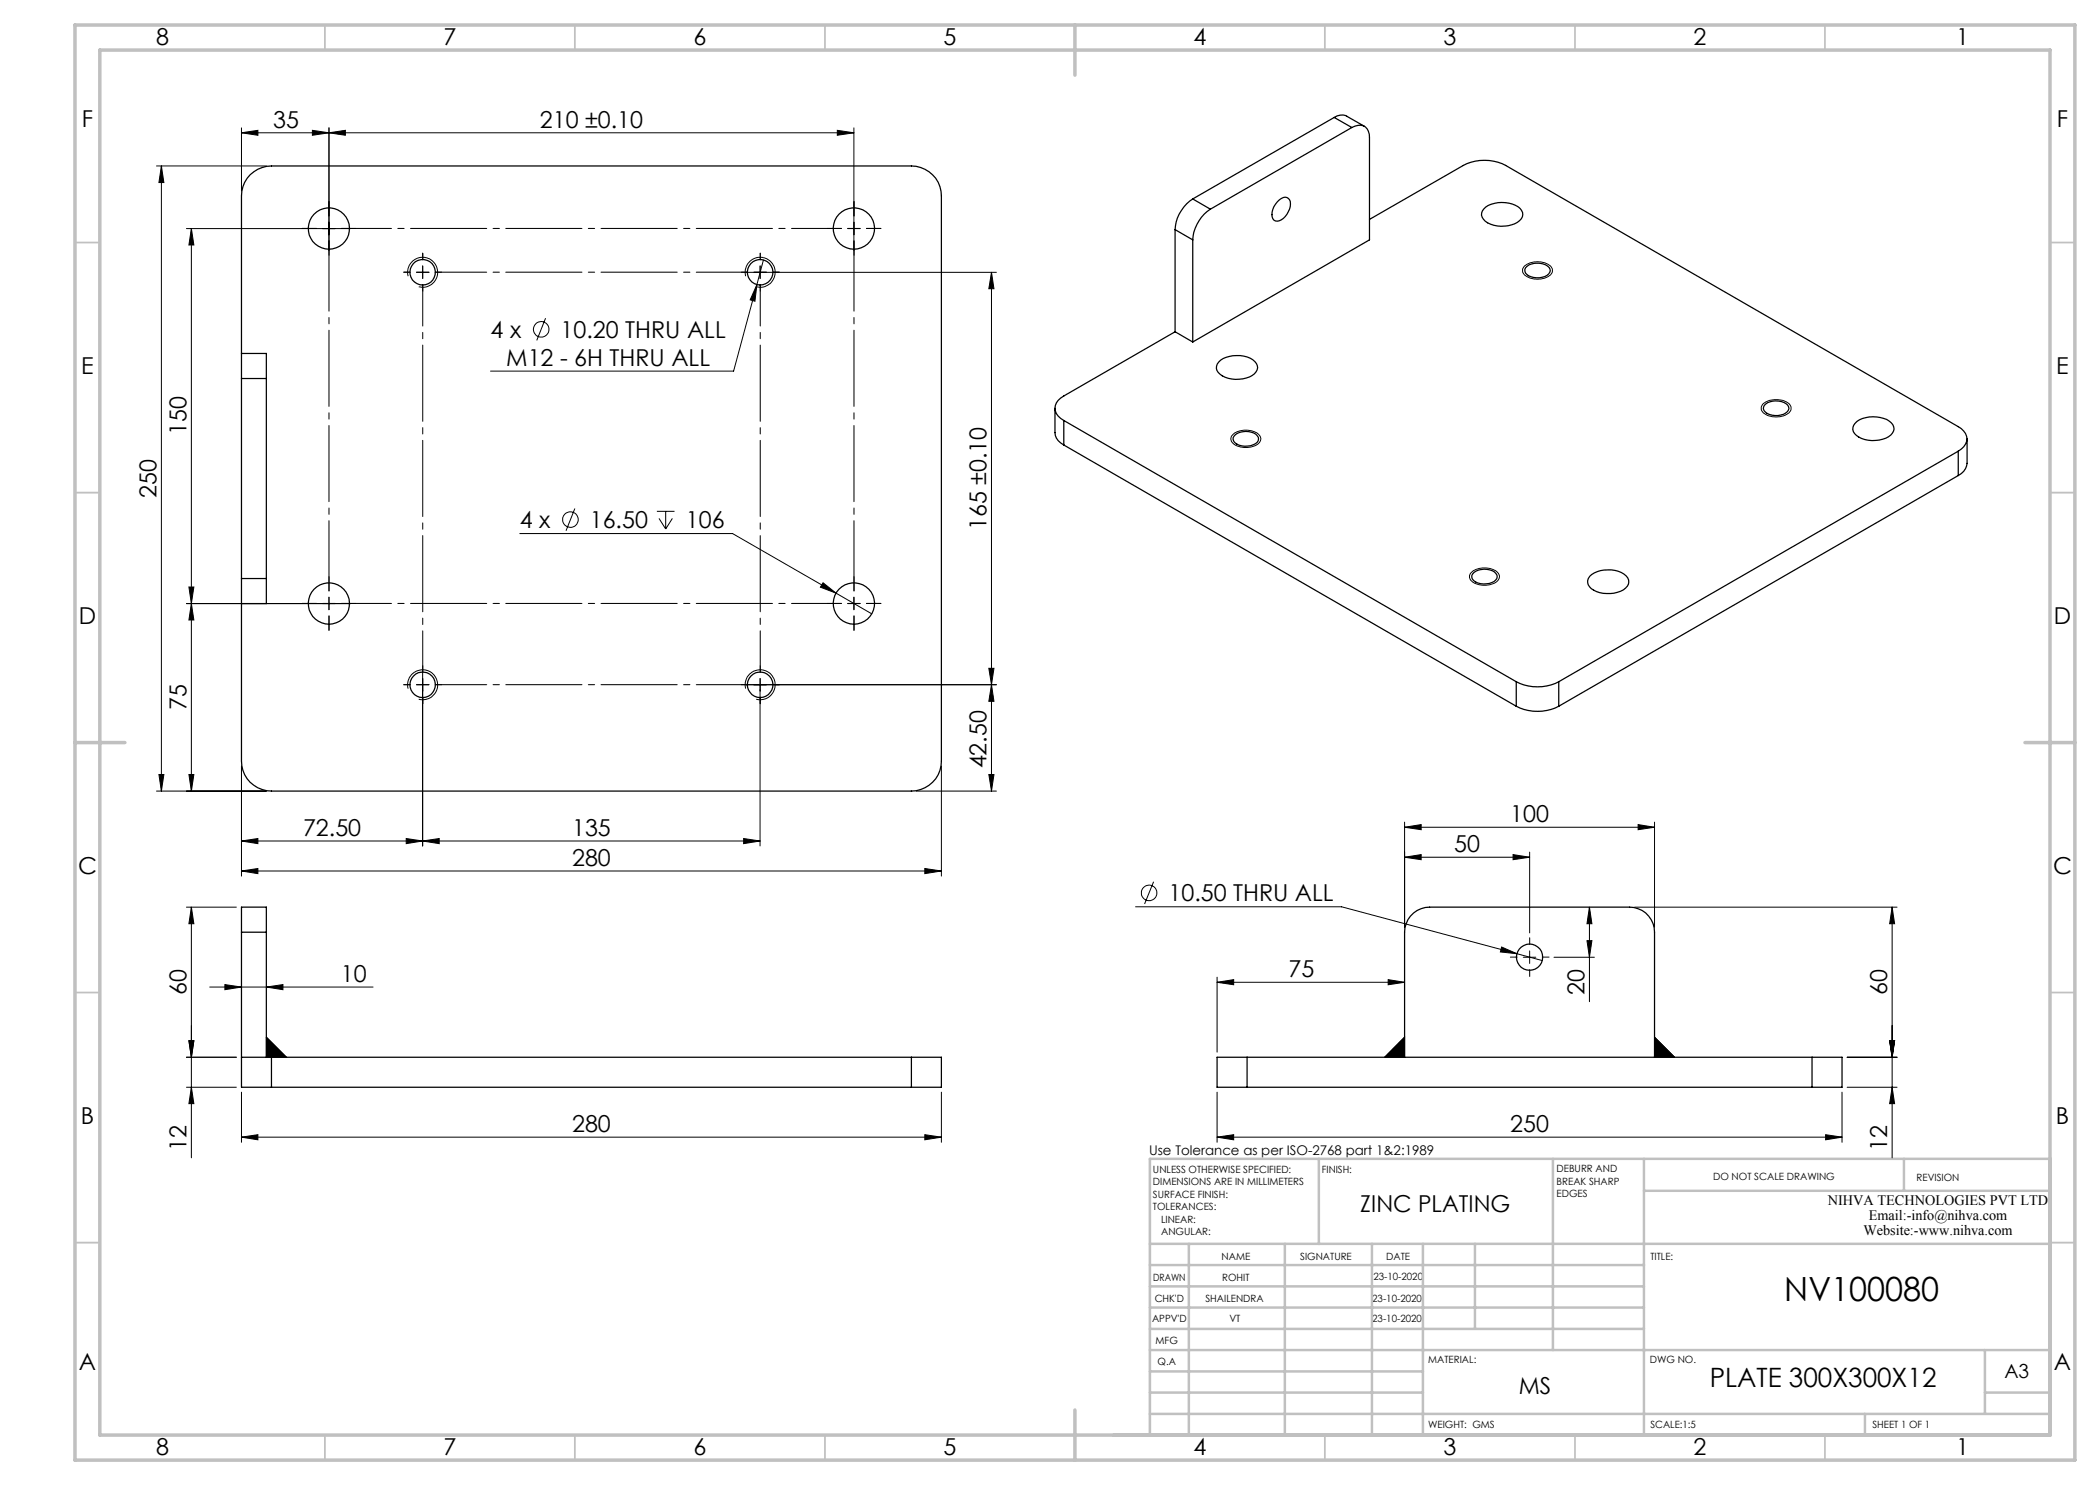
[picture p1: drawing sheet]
<svg xmlns="http://www.w3.org/2000/svg" width="420mm" height="297mm" viewBox="0 0 420 297" stroke-linecap="round" stroke-linejoin="round" font-family="sans-serif">
<g fill="none" stroke="#000" stroke-width=".2">
<path d="M31.3 33.2h22M32.3 33.2l.5 3.3h-1zM32.3 33.2v125M48.3 26.6l3.3-.5v1zM48.3 25.6v12.6M48.3 26.6h122.5M62.5 26.1l3.3 .5-3.3 .5zM65.8 26.6l3.3-.5v1zM65.8 25.6v24.5M167.5 26.1l3.3 .5-3.3 .5zM170.8 25.6v24.5M37.3 45.7h32.9"/>
<path d="M38.3 45.7l.5 3.3h-1zM38.3 45.7v112.5M81.6 55.2a2.99 2.99 0 0 1 2.7-3.7 2.99 2.99 0 0 1 3.2 3.2 2.99 2.99 0 0 1-3.8 2.7M83.3 54.5h2.5M84.5 53.2v2.5M149.1 55.2a3 3 0 0 1 2.7-3.7 3 3 0 0 1 3.2 3.2 3 3 0 0 1-3.8 2.7M149.2 54.5h50.1M151.4 56.9l-.4 3.4-1-.3zM151.4 56.9l-4.7 17.3h-48.6M152 53.2v2.5M152.7 52l-1.3 4.9M169.5 45.7h2.5"/>
<path d="M198.3 54.5l.5 3.2h-1zM198.3 54.5v103.7M304.9 53.2a4.2 4.2 0 0 1 5.4 .3 1.38 1.38 0 0 1-1.1 2 4 4 0 0 1-4.6-.9v-.1a1.2 1.2 0 0 1 .3-1.3zM109.1 63.6l-1.7 4.5M246.6 86.9a4.2 4.2 0 0 1 5.4 .2 1.47 1.47 0 0 1-1.3 2.1 3.9 3.9 0 0 1-4.4-.9 1.21 1.21 0 0 1 .3-1.4zM352.6 80.7a4.3 4.3 0 0 1 5.4 .3l.2 .3a1.72 1.72 0 0 1-1.6 1.9 3.7 3.7 0 0 1-4.3-1.2 1.23 1.23 0 0 1 .3-1.3zM37.8 117.4h1l-.5 3.3zM65.8 119.4v2.6M104 106.7h42.5l27.8 16.1M115 101.7l-1.8 4.4M131.4 102.3h3.5M131.8 103.7l1.3 2.1"/>
<path d="M133.1 102.3v3.5M134.5 103.7l-1.4 2.1M164.6 116.6l2.6 2-3.1-1.2zM170.8 119.4v2.6M294.3 114.4a4.2 4.2 0 0 1 5.4 .3 1.47 1.47 0 0 1-1.3 2.1 3.9 3.9 0 0 1-4.4-1 1.08 1.08 0 0 1 .3-1.4zM37.3 120.7h32.9M38.3 120.7l.5 3.3h-1zM81.6 137.7a2.99 2.99 0 0 1 2.7-3.7 2.99 2.99 0 0 1 3.2 3.2 2.99 2.99 0 0 1-3.8 2.6M83.3 136.9h2.5M84.5 134.2v35M149.1 137.7a3 3 0 0 1 2.7-3.8 3 3 0 0 1 3.2 3.3 3 3 0 0 1-3.8 2.6M149.2 136.9h50.1"/>
<path d="M152 135.7v33.5M169.5 120.7h2.5M197.8 133.7h1l-.5 3.2zM198.3 136.9l.5 3.4h-1zM31.3 158.2h22M31.8 154.9h1l-.5 3.3zM37.8 154.9h1l-.5 3.3zM48.3 153.2v22M183.3 158.2h16M188.3 153.2v22M197.8 154.9h1l-.5 3.3zM48.3 168.2l3.3-.5v1z"/>
<path d="M48.3 174.2l3.3-.5v1zM48.3 168.2h103.7M48.3 174.2h140M81.2 167.7l3.3 .5-3.3 .5zM84.5 168.2l3.3-.5v1zM148.7 167.7l3.3 .5-3.3 .5zM185 173.7l3.3 .5-3.3 .5zM230.7 176.4l-1.8 4.4M280.9 165.4l3.3-.5v1zM280.9 171.4l3.3-.5v1zM280.9 164.4v21.1M280.9 165.4h50"/>
<path d="M280.9 171.4h25M302.6 170.9l3.3 .5-3.3 .5zM305.9 170.4v16.2M327.6 164.9l3.3 .5-3.3 .5zM330.9 164.4v21.1M37.3 181.4h10M38.3 181.4l.5 3.3h-1zM38.3 181.4v50.2M41.9 197.4h32.7M45 196.9l3.3 .5-3.3 .5zM53.3 197.4l3.3-.5v1zM227.1 181.4h41.2l35.1 9.3"/>
<path d="M243.4 196.5l3.3-.6v1.1zM243.4 195.4v15M243.4 196.5h37.5M277.6 195.9l3.3 .6-3.3 .5zM300.3 189.4l3.1 1.3-3.3-.3zM303.4 190.7l5.1 1.4M304.7 191.4h2.5M305.9 190.2v2.5M310.8 191.4h8.1M317.4 188.1h1l-.5 3.3zM317.9 181.4l.5 3.3h-1zM317.9 181.4v18.9"/>
<path d="M326.9 181.4h52.5M378.4 181.4l.5 3.3h-1zM378.4 181.4v50.2M37.3 211.5h10M37.3 217.4h10M37.8 208.1h1l-.5 3.4zM38.3 217.4l.5 3.3h-1zM48.3 218.4v10.1M53.3 207.4l4 4.1h-4zM53.3 207.4l4 4.1M188.3 218.4v10.1M243.4 218.4v10.1"/>
<path d="M280.9 207.4v4.1h-4zM280.9 207.4l-4 4.1M330.9 207.4l4 4.1h-4zM330.9 207.4l4 4.1M368.4 218.4v10.1M369.4 211.5h10M369.4 217.4h10M377.9 208.1h1l-.5 3.4zM378.4 217.4l.5 3.3h-1zM48.3 227.4l3.3-.5v1.1zM48.3 227.4h140M185 226.9l3.3 .5-3.3 .6z"/>
<path d="M243.4 227.4l3.3-.5v1.1zM243.4 227.4h125M365.1 226.9l3.3 .5-3.3 .6z"/>
<circle cx="108.2" cy="65.9" r="1.56"/>
<circle cx="114.1" cy="103.9" r="1.55"/>
<circle cx="229.8" cy="178.6" r="1.56"/>
</g>
<g fill="none" stroke="#000" stroke-width=".2" stroke-dasharray="15.2 1.3 1.3 1.3">
<path d="M63.3 45.7h-2.9M65.8 43.2v-2.9M65.8 48.2v2.9M68.3 45.7h2.9M82 54.4h-1.3M84.5 51.9v-1.3M84.5 56.9v1.3M84.5 54.4v-1.2M84.5 54.4h-1.2M84.5 54.4v1.3M84.5 54.4h1.3M87 54.4h1.3"/>
<path d="M149.5 54.4h-1.3M152 51.9v-1.3M152 56.9v1.3M152 54.4v-1.2M152 54.4h-1.2M152 54.4v1.3M152 54.4h1.3M154.5 54.4h1.3M168.3 45.7h-2.9M170.8 43.2v-2.9M170.8 48.2v2.9M170.8 45.7v-1.3"/>
<path d="M170.8 45.7h-1.3M170.8 45.7v1.2M170.8 45.7h1.2M173.3 45.7h2.9M65.8 118.2v-2.9M170.8 118.2v-2.9M63.3 120.7h-2.9M65.8 123.2v2.9M65.8 120.7v-1.3M65.8 120.7h-1.3M65.8 120.7v1.2M65.8 120.7h1.2"/>
<path d="M68.3 120.7h2.9M82 136.9h-1.3M84.5 134.4v-1.3M84.5 139.4v1.3M84.5 136.9v-1.2M84.5 136.9h-1.2M84.5 136.9v1.3M84.5 136.9h1.3M87 136.9h1.3M149.5 136.9h-1.3M152 134.4v-1.3M152 139.4v1.3"/>
<path d="M152 136.9v-1.2M152 136.9h-1.2M152 136.9v1.3M152 136.9h1.3M154.5 136.9h1.3M168.3 120.7h-2.9M170.8 123.2v2.9M170.8 120.7v-1.3M170.8 120.7h-1.3M170.8 120.7v1.2M170.8 120.7h1.2M173.3 120.7h2.9"/>
<path d="M303.4 191.4h-1.3M305.9 188.9v-1.4M305.9 193.9v1.4M308.4 191.4h1.4"/>
</g>
<g fill="none" stroke="#c0c0c0" stroke-width=".35">
<path d="M65 5v5M115 5v5M165 5v5M265 5v5M315 5v5M365 5v5M15 48.5h5M410 48.5h5M15 98.5h5M410 98.5h5M15 198.5h5M410 198.5h5"/>
<path d="M15 248.5h5M410 248.5h5M65 287v5M115 287v5M165 287v5M265 287v5M315 287v5M365 287v5"/>
</g>
<g fill="none" stroke="#c0c0c0" stroke-width=".5">
<path d="M263.8 231.8v17M310.6 231.8v38.2M328.8 231.8v55.2M328.8 238.2h81.2M380.8 231.8v6.4M410 231.8h-180v55.2M230 248.8h180M230 257.3h98.8M230 253h98.8M237.8 248.8v38.2M257 248.8v38.2M274.4 248.8v38.2"/>
<path d="M284.6 248.8v38.2M295 248.8v17M230 265.8h98.8M230 261.5h98.8M230 278.5h54.6M230 274.3h54.6M230 270h180M397 278.5h13M397 270v12.8M230 282.8h180M373 282.8v4.2"/>
</g>
<path d="M15 5h400v287h-400zM20 10h390v277h-390zM215 5v10M15 148.5h10M405 148.5h10M215 282v10" fill="none" stroke="#c0c0c0" stroke-width=".7"/>
<path d="M68.3 45.7h100M68.3 120.7h100" fill="none" stroke="#000" stroke-width=".2" stroke-dasharray="15.2 1.3 1.3 1.3" stroke-dashoffset="5.2"/>
<path d="M65.8 118.2v-70M170.8 118.2v-70" fill="none" stroke="#000" stroke-width=".2" stroke-dasharray="15.2 1.3 1.3 1.3" stroke-dashoffset="1.2"/>
<path d="M87 54.4h62.5M87 136.9h62.5" fill="none" stroke="#000" stroke-width=".2" stroke-dasharray="15.2 1.3 1.3 1.3" stroke-dashoffset="4.9"/>
<path d="M84.5 134.4v-77.5M152 134.4v-77.5" fill="none" stroke="#000" stroke-width=".2" stroke-dasharray="15.2 1.3 1.3 1.3" stroke-dashoffset="7"/>
<g fill="#000">
<path d="M53.3 207.4l4 4.1h-4z"/>
<path d="M65.8 26.6l3.3-.5v1zM167.5 26.1l3.3 .5-3.3 .5z"/>
<path d="M53.3 197.4l3.3-.5v1zM45 196.9l3.3 .5-3.3 .5z"/>
<path d="M37.8 208.1h1l-.5 3.4zM38.3 181.4l.5 3.3h-1zM37.8 117.4h1l-.5 3.3zM38.3 45.7l.5 3.3h-1zM197.8 133.7h1l-.5 3.2zM198.3 54.5l.5 3.2h-1zM317.4 188.1h1l-.5 3.3zM317.9 181.4l.5 3.3h-1z"/>
<path d="M37.8 208.1h1l-.5 3.4zM38.3 217.4l.5 3.3h-1zM32.3 33.2l.5 3.3h-1zM31.8 154.9h1l-.5 3.3zM38.3 120.7l.5 3.3h-1zM37.8 154.9h1l-.5 3.3zM198.3 136.9l.5 3.4h-1zM197.8 154.9h1l-.5 3.3zM377.9 208.1h1l-.5 3.4zM378.4 217.4l.5 3.3h-1zM378.4 181.4l.5 3.3h-1zM377.9 208.1h1l-.5 3.4z"/>
<path d="M280.9 207.4l-4 4.1h4zM330.9 207.4l4 4.1h-4z"/>
<path d="M48.3 227.4l3.3-.5v1.1zM185 226.9l3.3 .5-3.3 .6zM48.3 26.6l3.3-.5v1zM62.5 26.1l3.3 .5-3.3 .5zM48.3 168.2l3.3-.5v1zM81.2 167.7l3.3 .5-3.3 .5zM84.5 168.2l3.3-.5v1zM148.7 167.7l3.3 .5-3.3 .5zM48.3 174.2l3.3-.5v1zM185 173.7l3.3 .5-3.3 .5zM151.4 56.9l-1.4 3.1 1 .3zM164.6 116.6l-.5 .8 3.1 1.2zM243.4 196.5l3.3-.6v1.1zM277.6 195.9l3.3 .6-3.3 .5zM280.9 165.4l3.3-.5v1zM327.6 164.9l3.3 .5-3.3 .5zM280.9 171.4l3.3-.5v1zM302.6 170.9l3.3 .5-3.3 .5zM243.4 227.4l3.3-.5v1.1zM365.1 226.9l3.3 .5-3.3 .6zM300.3 189.4l-.2 1 3.3 .3z"/>
</g>
<g fill="none" stroke="#000" stroke-width=".25">
<path d="M238.5 39.8a8 8 0 0 0-3.5 6.1M238.5 39.8l3.6 2M266.8 23.5a2.51 2.51 0 0 1 2.5-.3l3.6 2.1M266.8 23.5l3.6 2M266.8 23.5l-28.3 16.3M270.4 25.5a2.13 2.13 0 0 1 3.3 .8l.2 1.2v20.5l-35.4 20.4M270.4 25.5l-28.3 16.3M235 45.9l3.5 2.1M235 45.9v20.5M238.5 48v20.4M242.1 41.8a8 8 0 0 0-3.6 6.2M255.4 40.4a1.51 1.51 0 0 1 2.5-.4 3.6 3.6 0 0 1-2.5 4.2 1.29 1.29 0 0 1-1-1.8 3.9 3.9 0 0 1 1-2z"/>
<path d="M273.9 43.9l18.8-10.8a9.3 9.3 0 0 1 8.4 0l90.6 52.2a2.53 2.53 0 0 1 1.6 2.1 2.53 2.53 0 0 1-1 2.4l-.6 .4M296.8 41.8a5.9 5.9 0 0 1 6.8-.5 1.72 1.72 0 0 1 1 1.7 1.72 1.72 0 0 1-1.1 1.5 6.2 6.2 0 0 1-6.5-.3 1.55 1.55 0 0 1-.2-2.4zM305.1 53.5a3.6 3.6 0 0 1 4.7 0 1.2 1.2 0 0 1-.8 1.8 3.5 3.5 0 0 1-3.9-.7l-.1-.7zM48.3 70.7h5v5M48.3 70.7v5M48.3 70.7v-31.5a6 6 0 0 1 6-6h128a6 6 0 0 1 6 6v113a6 6 0 0 1-6 6h-128a6 6 0 0 1-6-6v-31.5M48.3 75.7v40M48.3 75.7h5M53.3 75.7v40M235 66.4l-22.2 12.8a2.59 2.59 0 0 0-1.8 2.4 2.59 2.59 0 0 0 1.8 2.5M235 66.4l3.5 2M243.7 72.4a5.9 5.9 0 0 1 6.9-.4 1.72 1.72 0 0 1 .9 1.6 1.72 1.72 0 0 1-1.1 1.5 5.9 5.9 0 0 1-6.8-.6 1.48 1.48 0 0 1 .1-2.1z"/>
<path d="M211 81.7v4.8a2.81 2.81 0 0 0 1.8 2.5M212.8 84.1l90.4 52.2M212.8 84.1v4.9M212.8 89l90.4 52.2M247.1 86.9a3.6 3.6 0 0 1 4.4 .3 1.13 1.13 0 0 1-.9 1.8 3.4 3.4 0 0 1-3.9-.8 .96 .96 0 0 1 .4-1.3zM352.8 81.1a3.6 3.6 0 0 1 4.7-.1 1.2 1.2 0 0 1-.8 1.9 3.5 3.5 0 0 1-3.9-.8l-.1-.3zM371.4 84.3a6.1 6.1 0 0 1 6.8 .3 1.64 1.64 0 0 1-.5 2.7 5.9 5.9 0 0 1-6.8-.6 1.66 1.66 0 0 1 .5-2.4zM391.7 90.2l-80 46.1M391.7 90.2v4.9M391.7 95.1l-80 46.1M393.4 87.8v4.9a3 3 0 0 1-1.7 2.4M48.3 115.7v5"/>
<path d="M48.3 115.7h5M53.3 115.7v5h-5M294.8 114.5a3.6 3.6 0 0 1 4.4 .2 1.13 1.13 0 0 1-.9 1.8 3.4 3.4 0 0 1-3.8-.7 .96 .96 0 0 1 .3-1.3zM318 115.2a6 6 0 0 1 7.2 0 1.68 1.68 0 0 1-.5 2.8 6.4 6.4 0 0 1-6.5-.3 1.65 1.65 0 0 1-.2-2.5zM303.2 136.3a9.3 9.3 0 0 0 8.5 0M303.2 136.3v4.9M311.7 136.3v4.9M303.2 141.2a9.3 9.3 0 0 0 8.5 0M48.3 186.4v-5h5v5M48.3 186.4v31h6M48.3 186.4h5M53.3 186.4v25.1"/>
<path d="M48.3 211.5h6M54.3 211.5v5.9M54.3 217.4h128M54.3 211.5h128M182.3 211.5h6v5.9h-6M182.3 211.5v5.9M249.4 211.5h-6v5.9h6M249.4 217.4h113M249.4 211.5h113M249.4 211.5v5.9M280.9 211.5v-25.1a5 5 0 0 1 5-5h40a5 5 0 0 1 5 5v25.1M362.4 211.5h6v5.9h-6"/>
<path d="M362.4 211.5v5.9"/>
<circle cx="65.8" cy="45.7" r="4.1"/>
<circle cx="84.5" cy="54.5" r="2.54"/>
<circle cx="152" cy="54.5" r="2.54"/>
<circle cx="170.8" cy="45.7" r="4.1"/>
<circle cx="65.8" cy="120.7" r="4.1"/>
<circle cx="84.5" cy="137" r="2.55"/>
<circle cx="152" cy="137" r="2.55"/>
<circle cx="170.8" cy="120.7" r="4.1"/>
<circle cx="305.9" cy="191.4" r="2.63"/>
</g>
<text font-size="6.7" x="356.9" y="260.3">NV100080</text>
<text font-size="5.3" x="341.9" y="277.4">PLATE 300X300X12</text>
<g font-size="4.7">
<text x="31.2" y="9">8</text>
<text x="88.7" y="9">7</text>
<text x="138.7" y="9">6</text>
<text x="188.7" y="9">5</text>
<text x="238.7" y="9">4</text>
<text x="288.7" y="9">3</text>
<text x="338.7" y="9">2</text>
<text x="391.2" y="9">1</text>
<text x="16.4" y="25.5">F</text>
<text x="54.6" y="25.5">35</text>
<text x="108" y="25.5">210 ±0.10</text>
<text x="411.4" y="25.5">F</text>
<text x="98.1" y="67.6">4 x</text>
<text x="112.1" y="67.6">10.20 THRU ALL</text>
<text x="16.3" y="74.7">E</text>
<text x="101.3" y="73.2">M12 - 6H THRU ALL</text>
<text x="411.2" y="74.7">E</text>
<text x="37.3" y="87.1" transform="rotate(-90 37.3 87.1)">150</text>
<text x="31.3" y="99.6" transform="rotate(-90 31.3 99.6)">250</text>
<text x="104" y="105.6">4 x</text>
<text x="118" y="105.6">16.50</text>
<text x="137.2" y="105.6">106</text>
<text x="197.3" y="106" transform="rotate(-90 197.3 106)">165 ±0.10</text>
<text x="15.8" y="124.7">D</text>
<text x="410.8" y="124.7">D</text>
<text x="37.3" y="142" transform="rotate(-90 37.3 142)">75</text>
<text x="197.3" y="153.7" transform="rotate(-90 197.3 153.7)">42.50</text>
<text x="60.6" y="167.2">72.50</text>
<text x="114.4" y="167.2">135</text>
<text x="302.1" y="164.4">100</text>
<text x="114.4" y="173.2">280</text>
<text x="290.9" y="170.4">50</text>
<text x="15.6" y="174.7">C</text>
<text x="410.6" y="174.7">C</text>
<text x="233.7" y="180.3">10.50 THRU ALL</text>
<text x="68.2" y="196.4">10</text>
<text x="257.7" y="195.4">75</text>
<text x="37.3" y="199" transform="rotate(-90 37.3 199)">60</text>
<text x="316.9" y="199" transform="rotate(-90 316.9 199)">20</text>
<text x="377.4" y="199" transform="rotate(-90 377.4 199)">60</text>
<text x="16.2" y="224.7">B</text>
<text x="114.4" y="226.4">280</text>
<text x="302.1" y="226.4">250</text>
<text x="411.2" y="224.7">B</text>
<text x="37.3" y="230.2" transform="rotate(-90 37.3 230.2)">12</text>
<text x="377.4" y="230.2" transform="rotate(-90 377.4 230.2)">12</text>
<text x="272.1" y="242.4">ZINC PLATING</text>
<text x="15.8" y="274">A</text>
<text x="410.8" y="274">A</text>
<text x="303.7" y="278.9">MS</text>
<text x="31.2" y="291">8</text>
<text x="88.7" y="291">7</text>
<text x="138.7" y="291">6</text>
<text x="188.7" y="291">5</text>
<text x="238.7" y="291">4</text>
<text x="288.7" y="291">3</text>
<text x="338.7" y="291">2</text>
<text x="391.2" y="291">1</text>
</g>
<text font-size="3.9" x="400.9" y="275.5">A3</text>
<g font-size="2.9">
<text x="365.6" y="241">NIHVA TECHNOLOGIES PVT LTD</text>
<text x="373.8" y="244">Email:-info@nihva.com</text>
<text x="372.7" y="247">Website:-www.nihva.com</text>
</g>
<text font-size="2.7" x="229.8" y="231.1">Use Tolerance as per ISO-2768 part 1&amp;2:1989</text>
<g font-size="2">
<text x="230.6" y="234.6">UNLESS OTHERWISE SPECIFIED:</text>
<text x="230.6" y="237.1">DIMENSIONS ARE IN MILLIMETERS</text>
<text x="230.6" y="239.6">SURFACE FINISH:</text>
<text x="264.4" y="234.6">FINISH:</text>
<text x="311.3" y="234.5">DEBURR AND</text>
<text x="311.3" y="237">BREAK SHARP</text>
<text x="311.3" y="239.5">EDGES</text>
<text x="342.6" y="236">DO NOT SCALE DRAWING</text>
<text x="383.3" y="236.2">REVISION</text>
<text x="230.6" y="242.1">TOLERANCES:</text>
<text x="232.2" y="244.6">LINEAR:</text>
<text x="232.2" y="247.1">ANGULAR:</text>
<text x="244.3" y="252">NAME</text>
<text x="260" y="251.9">SIGNATURE</text>
<text x="277.2" y="251.9">DATE</text>
<text x="330.1" y="251.9">TITLE:</text>
<text x="230.6" y="256.1">DRAWN</text>
<text x="244.4" y="256.1">ROHIT</text>
<text x="274.7" y="255.9">23-10-2020</text>
<text x="230.9" y="260.3">CHK'D</text>
<text x="241.1" y="260.3">SHAILENDRA</text>
<text x="274.4" y="260.3">23-10-2020</text>
<text x="230.4" y="264.4">APPV'D</text>
<text x="231.1" y="268.8">MFG</text>
<text x="245.9" y="264.4">VT</text>
<text x="274.4" y="264.4">23-10-2020</text>
<text x="231.5" y="273">Q.A</text>
<text x="285.6" y="272.5">MATERIAL:</text>
<text x="330" y="272.5">DWG NO.</text>
<text x="285.6" y="285.5">WEIGHT: GMS</text>
<text x="330.1" y="285.6">SCALE:1:5</text>
<text x="374.5" y="285.6">SHEET 1 OF 1</text>
</g>
</svg>
